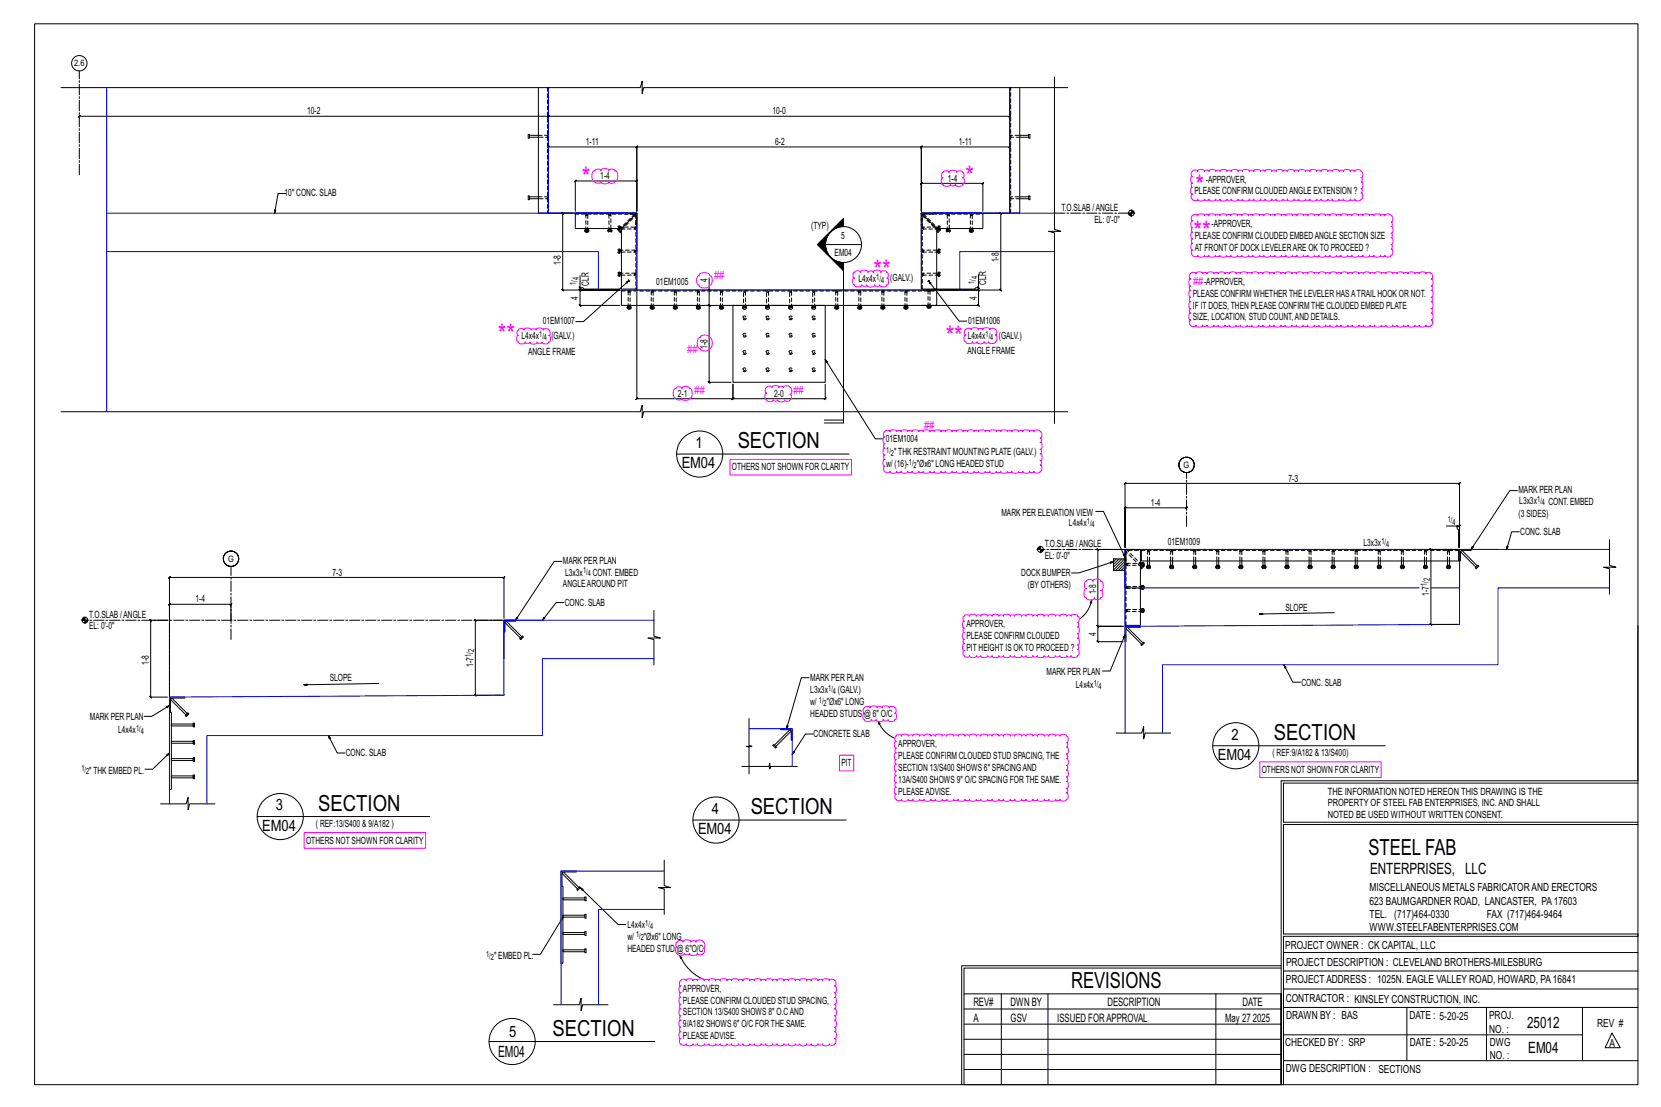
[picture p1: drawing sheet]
<svg xmlns="http://www.w3.org/2000/svg" width="914mm" height="610mm" viewBox="0 0 914 610" stroke-linecap="round" stroke-linejoin="round" font-family="sans-serif">
<g fill="none" stroke="#000" stroke-width=".55">
<path d="M19 13h883v584h-883zM34 48h318l2-3v6v-3h234M296 48v69h6v-69M556 48v69h5v-69M580 42v84l4 1h-7l3 1v105M44 64h258l-1 1 1-1-1 1 1-1h254l-1 1 1-1M44 64l-1 1zM291 74v2zM291 75h5M291 76h5M561 75h5M561 76h5"/>
<path d="M566 74h1v2h-1zM302 81h49h-1l1-1v1v35M302 80l-1 1zM556 81v-1l-1 1h1h-49l1-1-1 1v35M157 107h-4l-2 10M291 108v2zM291 108h5M291 109h5M316 117h-6h-1l1 1v-1v43l-1-1 1 1h31h-22v-1l1 1h-1v8l1 1-1-1h22M317 117h34l-9 9h-25zM317 116v-16h-1l1-1v1h34h-1l1-1v1v16M351 117v42h-9v-33"/>
<path d="M351 116v-35h-1l1-1v1h156l1-1-1 1v35v-15l1-1-1 1h34l1-1-1 1v15M507 117h34v9h-25zM507 117v42h9v-33M551 117h-1l1 1v-1v43l-1-1 1 1h-34M561 108h5M561 109h5M566 108h1v2h-1zM621 117h4M621 118l1 1M621 117l2 2M622 117l1 2M622 117l1 1"/>
<path d="M623 116l1 1M623 117h1M623 117h.1M623 116v3M322 127a1.1 1.1 0 0 0 1 1 1.1 1.1 0 0 0 1-1M323 126v1l1-1M323 126a.8 .8 0 0 0-1 1 1 1 0 0 0 2 0 .8 .8 0 0 0 0-1M450 135l14-15-14 15 14 14M453 135l2 1M454 135h.1M454 135h20M454 134v1"/>
<path d="M454 134v1v1M455 133l-2 2M455 133l-2 2 2 1M455 133l-2 2 2 2M455 132l-2 3 2 2M455 132l-3 3M455 132l-3 3 3 2M455 132l-3 3 3 3M455 131l-3 4 3 3M455 131l-4 4 4 3M455 131l-4 4M456 130l-5 5 5 4"/>
<path d="M456 129l-5 6 5 5M464 125v-1l-1 1M464 125v-5l-14 15 14 14v84h-10M464 122l-4 4M464 124l-1 1M464 122l-3 3M464 123l-2 2M464 121l-4 5M464 123l-1 2M464 122l-2 3M464 121l-5 6M464 121l-5 5"/>
<path d="M464 124v1M534 127a1.1 1.1 0 0 0 1 1 1.1 1.1 0 0 0 1-1M534 126l1 1v-1M534 126a.8 .8 0 0 0 0 1 .8 .8 0 0 0 1 0 .8 .8 0 0 0 0-1M319 158l1 1zM319 152v6h2l1 1h19M319 158v2v-1l1 1h-1h22M342 160h174v8h-174zM346 154v1M346 155l-25 22h-4M346 155h.1M390 153v7v-1l1 1h-1v8l1 1-1-1 1 1-1-1v43v-1l1 1h-1h12"/>
<path d="M459 143l5 6M460 143l4 5M460 144l4 4M461 144l3 4M461 144l3 3M462 144l2 3M463 144l1 2M463 145l1 1M464 145h.1M511 155l17 22h4M511 155h.1M512 155h-1"/>
<path d="M538 158l1 1zM539 151v7h-2l-1 1h-22M539 158v2l-1-1 1 1h-31h31l-1-1 1 1v8h-1l1 1v-1h-32M345 169a1.1 1.1 0 0 0 1 1 1.1 1.1 0 0 0 1-1M346 168v2l1-2M346 168a1 1 0 0 0 0 2 .8 .8 0 0 0 1 0 1 1 0 0 0 0-2M351 161v59h-1l1-1v1h52l1-1-1 1v-8v8l1-1-1 1h51l1-1-1 1v-8M358 169a1.1 1.1 0 0 0 1 1 1.1 1.1 0 0 0 1-1M359 168v2l1-2M359 168a1.1 1.1 0 0 0-1 2 1 1 0 0 0 2 0 1 1 0 0 0 0-2M371 169a1.1 1.1 0 0 0 1 1 1.1 1.1 0 0 0 1-1M371 168l1 2v-2"/>
<path d="M371 168a1 1 0 0 0 0 2 .8 .8 0 0 0 1 0 1 1 0 0 0 0-2M383 169a1.1 1.1 0 0 0 1 1 1.1 1.1 0 0 0 1-1M384 168v2l1-2M384 168a1 1 0 0 0 0 2 .8 .8 0 0 0 1 0 1 1 0 0 0 0-2M396 169a1.1 1.1 0 0 0 1 1 1.1 1.1 0 0 0 1-1M397 168v2l1-2M397 168a1 1 0 0 0 0 2 .8 .8 0 0 0 1 0 1 1 0 0 0 0-2M403 168h51v43h-51zM460 169a1.1 1.1 0 0 0 1 1 1.1 1.1 0 0 0 1-1M460 168l1 2v-2M460 168a1 1 0 0 0 0 2 .8 .8 0 0 0 1 0 1 1 0 0 0 0-2M472 169a1.1 1.1 0 0 0 1 1 1.1 1.1 0 0 0 1-1"/>
<path d="M473 168v2l1-2M473 168a1 1 0 0 0 0 2 .8 .8 0 0 0 1 0 1 1 0 0 0 0-2M485 169a1.1 1.1 0 0 0 1 1 1.1 1.1 0 0 0 1-1M486 168v2l1-2M486 168a1.1 1.1 0 0 0-1 2 1 1 0 0 0 2 0 1 1 0 0 0 0-2M498 169a1.1 1.1 0 0 0 1 1 1.1 1.1 0 0 0 1-1M498 168l1 2v-2M498 168a1 1 0 0 0 0 2 .8 .8 0 0 0 1 0 1 1 0 0 0 0-2M510 169a1.1 1.1 0 0 0 1 1 1.1 1.1 0 0 0 1-1M511 168a.9 .9 0 0 0 0 1 .9 .9 0 0 0 1-1M511 168v1l1-1M454 198l28 44h4"/>
<path d="M34 227h318l2-4v7v-3h234M454 231h10M372 250h95M653 280l1-1-1 1h-34l1-1-1 1v22v-36v1l1-1h-1h184v1l1-1h-1v36v-12l1-1-1 1h-1M835 270h-4l-21 33M603 282h4l12 25M796 290h6v1l1 1v10M802 290l1-1zM836 293h-4l-3 10M886 297v14l4 1h-7l3 1v14M309 309h-4l-21 33M571 303h4"/>
<path d="M573 301l-2 1M573 301l-2 2M573 302l-1 1M573 301l-1 2M573 301v3M573 303h.1M574 303h-1M574 303l-1 1M613 308h.1M615 308l-2 1h-2v1l2-1-19 7h-4M616 308l-3 3M618 308l-5 4"/>
<path d="M618 303h-14v-1l1 1h-1v42v-1l1 1h-1h14h-14v-1l1 1h-1v8l1 1-1-1h14M619 308l-6 6M619 303h9v41h-9zM619 308h-6v6h6M619 314h.1M619 312l-2 2M619 311l-3 3M619 309l-5 5M628 312h.1M628 310l1 1h-1M628 310a.8 .8 0 0 1 1 0 .8 .8 0 0 1 0 1 .8 .8 0 0 1-1 0M628 303h175v6h-175z"/>
<path d="M629 310a1.1 1.1 0 0 1 1 1 1.1 1.1 0 0 1-1 1M629 312h.1M630 311l-1 1M630 312l-2 1 1-1M631 312a1.1 1.1 0 0 0 1 1 1.1 1.1 0 0 0 1-1M632 311a.8 .8 0 0 0 0 1 .8 .8 0 0 0 1 0 .8 .8 0 0 0 0-1M632 309v3h1v-3M644 312a1.1 1.1 0 0 0 1 1 1.1 1.1 0 0 0 1-1M644 311a.8 .8 0 0 0 0 1 1 1 0 0 0 2 0 .8 .8 0 0 0 0-1M644 309v3h1h1v-3M657 312a1.1 1.1 0 0 0 1 1 1.1 1.1 0 0 0 1-1M657 309v3h1v-3"/>
<path d="M657 311a.8 .8 0 0 0 0 1 .8 .8 0 0 0 1 0 .8 .8 0 0 0 0-1M669 312a1.1 1.1 0 0 0 1 1 1.1 1.1 0 0 0 1-1M670 309v3h1v-3M670 311a.8 .8 0 0 0 0 1 .8 .8 0 0 0 1 0 .8 .8 0 0 0 0-1M682 312a1.1 1.1 0 0 0 1 1 1.1 1.1 0 0 0 1-1M683 311a.8 .8 0 0 0 0 1 .8 .8 0 0 0 1 0 .8 .8 0 0 0 0-1M683 309v3h1v-3M695 312a1.1 1.1 0 0 0 1 1 1.1 1.1 0 0 0 1-1M695 311a.8 .8 0 0 0 0 1 .8 .8 0 0 0 1 0 .8 .8 0 0 0 0-1M695 309v3h1v-3M707 312a1.1 1.1 0 0 0 2 1 1.1 1.1 0 0 0 1-1M708 309v3h1v-3"/>
<path d="M708 311a.8 .8 0 0 0 0 1 .8 .8 0 0 0 1 0 .8 .8 0 0 0 0-1M720 312a1.1 1.1 0 0 0 1 1 1.1 1.1 0 0 0 1-1M721 309v3h1v-3M721 311a.8 .8 0 0 0 0 1 .8 .8 0 0 0 1 0 .8 .8 0 0 0 0-1M733 312a1.1 1.1 0 0 0 1 1 1.1 1.1 0 0 0 1-1M733 311a.8 .8 0 0 0 0 1 .8 .8 0 0 0 1 0 .8 .8 0 0 0 0-1M733 309v3h1v-3M746 312a1.1 1.1 0 0 0 1 1 1.1 1.1 0 0 0 1-1M746 311a.8 .8 0 0 0 0 1 .8 .8 0 0 0 1 0 .8 .8 0 0 0 0-1M746 309v3h1v-3M758 312a1.1 1.1 0 0 0 1 1 1.1 1.1 0 0 0 1-1M759 309v3h1v-3"/>
<path d="M759 311a.8 .8 0 0 0 0 1 .8 .8 0 0 0 1 0 .8 .8 0 0 0 0-1M771 312a1.1 1.1 0 0 0 1 1 1.1 1.1 0 0 0 1-1M771 309v3h1h1v-3M771 311a.8 .8 0 0 0 0 1 1 1 0 0 0 2 0 .8 .8 0 0 0 0-1M784 312a1.1 1.1 0 0 0 1 1 1.1 1.1 0 0 0 1-1M784 311a.8 .8 0 0 0 0 1 .8 .8 0 0 0 1 0 .8 .8 0 0 0 0-1M784 309v3h1v-3M796 312a1.1 1.1 0 0 0 1 1 1.1 1.1 0 0 0 1-1M797 311a.8 .8 0 0 0 0 1 .8 .8 0 0 0 1 0 .8 .8 0 0 0 0-1M797 309v3h1v-3M802 303h-14l-1-1 1 1v41l-1-1 1 1h14M803 303h7h-6v6h-1z"/>
<path d="M813 312l-8-9-1 1 9 8M814 311v1l-1 1h-1zM46 340l-1 1M47 340v3M310 332h-4l-7 10M360 336v14l4 1h-7l3 1v14M601 330v2h-1zM601 330a16 16 0 0 1-7 11M628 323h1l-1 1M628 336h1l-1 1M628 323a.8 .8 0 0 1 1 0 .8 .8 0 0 1 0 1 .8 .8 0 0 1-1 0M628 336a.8 .8 0 0 1 1 0 .8 .8 0 0 1 0 1 .8 .8 0 0 1-1 0"/>
<path d="M629 322a1.1 1.1 0 0 1 1 1 1.1 1.1 0 0 1-1 2M629 335a1.1 1.1 0 0 1 1 1 1.1 1.1 0 0 1-1 1M734 337l-41 1M45 342h4M47 340l-2 2M47 341l-1 1M47 340l-1 2M47 342h.1M48 342l-1 1M92 342h-9l-1-1 1 1v42l-1-1 1 1h9M93 340v-22l1-1-1 1h184l1-1-1 1v22M127 342v-9l1-1-1 1h-34l1-1-1 1v50"/>
<path d="M276 342h-14l-1-1 1 1v41l-1-1 1 1h14M277 342h7h-6v6h-1zM286 351h1h1l-1 1zM287 351l-8-9-1 1 8 8v1h1M287 351l1-1v1M619 345h9l-8 1v7h-1zM619 350l-8 20h-4M629 354l-8-9-1 1 8 9M629 354h1l-2 2v-1zM902 345v85h-197M208 376l-41 1M445 373h-4l-8 28"/>
<path d="M707 366l5 10h4M93 384h9l-8 1v7h-1zM93 392h1v43h-1zM93 389l-9 5h-5M102 394l1-1h1l-1 1zM102 394v1l1-1M103 393l-8-9-1 1 8 9M103 393h1M106 399v1h1h-1h-12v-1h12M107 399l-1-1h1v2M412 396v15h2h-3h1v15M483 397l2 2h-1z"/>
<path d="M483 397a17 17 0 0 0 10 10M93 415l-9 9h-4M106 408h1v1h-1zM106 418h-12v1h12M106 418v1h1h-1M106 409v1l1-1M107 418l-1-1h1v2M107 408h-1h-12v1h12M181 405l5 10h4M425 410h1l1 1v1zM426 410l9-8 1 1-9 8M430 401h6v7l-1-6h-5z"/>
<path d="M448 404h-5l-7 12M614 404h15l1-4v7v-3h14M668 411h95M106 427h1v1h-1zM107 427h-1h-12v1h12v1l1-1M408 422h15l1-2v4v-2h15M705 430v167v-50M902 431h-195v22h195M88 443h14l2-4v7v-3h14M142 450h95M381 452h85M902 454h-195v60h195v2h-195v81"/>
<path d="M309 480h8h-7l-1 8zM366 474v14l3 1h-7l4 1v14M309 488h1v42h-1zM318 490l1-2v1l-1 1zM319 489l-9-9-1 1 9 8M319 489l21 20h5M322 494h1v2h-1zM322 494h-12v2h12M310 505l-13 21h-4M322 513h1v2h-1zM322 514h-12v1h12M322 503h1v3h-1z"/>
<path d="M322 504h-12v1h12M322 523h1v2h-1zM322 523h-12v1h12M374 526l1 1v1zM374 526a25 25 0 0 0 14 14M705 533h-174v14M705 532h-176v65M707 535h195M707 525h195M305 553h14l1-3v7l1-4h14M531 547h174v50h-174zM531 556h174"/>
<path d="M551 547v50M577 547v50M669 547v50M707 555h195M707 545h195M774 555v29M818 555v29M871 555v29M269 574h92M531 572h174M531 564h174M707 570h164"/>
<path d="M887 569l5 8h-8zM531 589h174M531 581h174M707 584h195"/>
<circle cx="44" cy="35" r="4"/>
<circle cx="623" cy="117" r="1.6"/>
<circle cx="464" cy="135" r="10"/>
<circle cx="385" cy="250" r="13"/>
<circle cx="653" cy="256" r="4"/>
<circle cx="127" cy="308" r="4"/>
<circle cx="573" cy="303" r="1.6"/>
<circle cx="47" cy="342" r="1.6"/>
<circle cx="680" cy="411" r="13"/>
<circle cx="154" cy="450" r="13"/>
<circle cx="394" cy="452" r="13"/>
<circle cx="282" cy="574" r="13"/>
</g>
<g fill="none" stroke="#f0f" stroke-width=".55">
<path d="M326 94h2a1.8 1.8 0 0 1 3 0 2.4 2.4 0 0 1 4 0 1.8 1.8 0 0 1 3 0h1a4 4 0 0 1-1 6l-1 1h-2v-1a2.4 2.4 0 0 1-4 0 1.8 1.8 0 0 1-3 0h-1a4 4 0 0 1-1-6zM519 94h3v1a2.5 2.5 0 0 1 5 0 2.2 2.2 0 0 1 3 0 2.2 2.2 0 0 1 0 3 2.3 2.3 0 0 1 0 4l-2 1-2-1v-1a1.6 1.6 0 0 1-3 0 2.5 2.5 0 0 1-4 0l-1-1 1-2a2.1 2.1 0 0 1 0-4zM657 94h2a2.1 2.1 0 0 1 4 0 1.5 1.5 0 0 1 3 0 2.1 2.1 0 0 1 3 0 1.5 1.5 0 0 1 3 0 2.1 2.1 0 0 1 3 0 1.5 1.5 0 0 1 3 0 2.1 2.1 0 0 1 4 0 1.4 1.4 0 0 1 2 0 2.1 2.1 0 0 1 4 0 1.4 1.4 0 0 1 2 0 2.1 2.1 0 0 1 4 0 1.4 1.4 0 0 1 2 0 2.1 2.1 0 0 1 4 0 1.5 1.5 0 0 1 3 0 2.1 2.1 0 0 1 3 0 1.5 1.5 0 0 1 3 0 2.1 2.1 0 0 1 3 0 1.5 1.5 0 0 1 3 0 2.1 2.1 0 0 1 4 0 1.4 1.4 0 0 1 2 0 2.1 2.1 0 0 1 4 0 1.4 1.4 0 0 1 2 0 2.1 2.1 0 0 1 4 0 1.4 1.4 0 0 1 2 0 2.1 2.1 0 0 1 4 0 1.5 1.5 0 0 1 3 0 2.1 2.1 0 0 1 3 0 1.5 1.5 0 0 1 3 0 2.2 2.2 0 0 1 4 0v2v2h-1l1 1-1 1h1v2v2h-1h1v2a2.4 2.4 0 0 1-1 4l-1 1-2-1h-1h-2l-1 1-2-1h-2h-1l-2 1-1-1h-1h-1h-1l-2 1-1-1h-1h-1h-1l-2 1-2-1h-1h-1h-1l-1 1-2-1h-1h-2l-1 1-2-1h-1h-2l-2 1-1-1h-2h-1l-2 1-1-1h-1h-1h-1l-2 1-2-1h-1h-1l-2 1-2-1h-1h-1h-1l-1 1-2-1h-1h-2l-1 1-2-1h-2h-1l-2 1-1-1h-2h-1l-2 1-2-1a2.1 2.1 0 0 1-2 0 2.1 2.1 0 0 1 0-3 2.1 2.1 0 0 1 0-4 1.4 1.4 0 0 1 0-2 2.1 2.1 0 0 1 0-4 2 2 0 0 1 0-3zM656 119a2 2 0 0 1 3 0 2 2 0 0 1 4 0 1.4 1.4 0 0 1 2 0 2 2 0 0 1 4 0 1.5 1.5 0 0 1 3 0 2 2 0 0 1 3 0 1.5 1.5 0 0 1 3 0 2 2 0 0 1 3 0 1.5 1.5 0 0 1 3 0 2 2 0 0 1 3 0 1.5 1.5 0 0 1 3 0 2 2 0 0 1 3 0 1.5 1.5 0 0 1 3 0 2 2 0 0 1 3 0 1.5 1.5 0 0 1 3 0 2 2 0 0 1 3 0 1.5 1.5 0 0 1 3 0 2 2 0 0 1 4 0 1.4 1.4 0 0 1 2 0 2 2 0 0 1 4 0 1.4 1.4 0 0 1 2 0 2 2 0 0 1 4 0 1.4 1.4 0 0 1 2 0 2 2 0 0 1 4 0 1.4 1.4 0 0 1 2 0 2 2 0 0 1 4 0 1.4 1.4 0 0 1 2 0 2 2 0 0 1 4 0 1.4 1.4 0 0 1 2 0 2 2 0 0 1 4 0 1.4 1.4 0 0 1 2 0 2 2 0 0 1 4 0 1.4 1.4 0 0 1 2 0 2 2 0 0 1 4 0 1.4 1.4 0 0 1 2 0 2.2 2.2 0 0 1 4 0l1 2-1 1v1v2l1 2-1 1v2v1l1 2-1 1v1v2a2.7 2.7 0 0 1 0 4h-3h-1a1.4 1.4 0 0 1-2 0 2 2 0 0 1-4 0 1.4 1.4 0 0 1-2 0 2 2 0 0 1-4 0 1.4 1.4 0 0 1-2 0 2 2 0 0 1-4 0 1.4 1.4 0 0 1-2 0 2 2 0 0 1-4 0 1.4 1.4 0 0 1-2 0 2 2 0 0 1-4 0 1.4 1.4 0 0 1-2 0 2 2 0 0 1-4 0 1.4 1.4 0 0 1-2 0 2 2 0 0 1-4 0 1.4 1.4 0 0 1-2 0 2 2 0 0 1-4 0 1.4 1.4 0 0 1-2 0 2 2 0 0 1-4 0 1.5 1.5 0 0 1-3 0 2 2 0 0 1-3 0 1.5 1.5 0 0 1-3 0 2 2 0 0 1-3 0 1.5 1.5 0 0 1-3 0 2 2 0 0 1-3 0 1.5 1.5 0 0 1-3 0 2 2 0 0 1-3 0 1.5 1.5 0 0 1-3 0 2 2 0 0 1-3 0 1.5 1.5 0 0 1-3 0 2 2 0 0 1-3 0 1.5 1.5 0 0 1-3 0 2 2 0 0 1-4 0 1.4 1.4 0 0 1-2 0 2 2 0 0 1-4 0 1.9 1.9 0 0 1-2 0 1.9 1.9 0 0 1 0-3 2.1 2.1 0 0 1 0-4 1.4 1.4 0 0 1 0-2 2.1 2.1 0 0 1 0-4 1.5 1.5 0 0 1 0-3 2.1 2.1 0 0 1 0-3l-1-1zM385 151l1-1a3 3 0 0 1 5 2 2.8 2.8 0 0 1 0 5 4 4 0 0 1-6 0 2.8 2.8 0 0 1 0-5zM471 149h2l1 1a2.4 2.4 0 0 1 4 0 1.6 1.6 0 0 1 3 0 2.4 2.4 0 0 1 4 0 2.2 2.2 0 0 1 3 0 2.2 2.2 0 0 1 0 3 2.5 2.5 0 0 1 0 4l-2 1h-2v-1a1.6 1.6 0 0 1-3 0 2.4 2.4 0 0 1-4 0 1.6 1.6 0 0 1-3 0 2.5 2.5 0 0 1-4 0l-1-2 1-2a2.2 2.2 0 0 1 1-4zM655 151a2 2 0 0 1 3 0 2.1 2.1 0 0 1 4 0 1.5 1.5 0 0 1 3 0 2.1 2.1 0 0 1 3 0 1.5 1.5 0 0 1 3 0 2.1 2.1 0 0 1 3 0 1.5 1.5 0 0 1 3 0 2.1 2.1 0 0 1 4 0 1.4 1.4 0 0 1 2 0 2.1 2.1 0 0 1 4 0 1.4 1.4 0 0 1 2 0 2.1 2.1 0 0 1 4 0 1.4 1.4 0 0 1 2 0 2.1 2.1 0 0 1 4 0 1.4 1.4 0 0 1 2 0 2.1 2.1 0 0 1 4 0 1.5 1.5 0 0 1 3 0 2.1 2.1 0 0 1 3 0 1.5 1.5 0 0 1 3 0 2.1 2.1 0 0 1 3 0 1.5 1.5 0 0 1 3 0 2.1 2.1 0 0 1 4 0 1.4 1.4 0 0 1 2 0 2.1 2.1 0 0 1 4 0 1.4 1.4 0 0 1 2 0 2.1 2.1 0 0 1 4 0 1.4 1.4 0 0 1 2 0 2.1 2.1 0 0 1 4 0 1.4 1.4 0 0 1 2 0 2.1 2.1 0 0 1 4 0 1.5 1.5 0 0 1 3 0 2.1 2.1 0 0 1 3 0 1.5 1.5 0 0 1 3 0 2.1 2.1 0 0 1 3 0 1.5 1.5 0 0 1 3 0 2.1 2.1 0 0 1 4 0 1.4 1.4 0 0 1 2 0 2.1 2.1 0 0 1 4 0 1.4 1.4 0 0 1 2 0 2.1 2.1 0 0 1 4 0 1.4 1.4 0 0 1 2 0 2.1 2.1 0 0 1 4 0 2 2 0 0 1 3 0 2 2 0 0 1 0 3 2.1 2.1 0 0 1 0 3 1.5 1.5 0 0 1 0 3 2.1 2.1 0 0 1 0 4 1.4 1.4 0 0 1 0 2 2.1 2.1 0 0 1 0 4 1.4 1.4 0 0 1 0 2 2.1 2.1 0 0 1 0 4 2 2 0 0 1 0 3 2 2 0 0 1-3 0 2.1 2.1 0 0 1-4 0 1.4 1.4 0 0 1-2 0 2.1 2.1 0 0 1-4 0 1.4 1.4 0 0 1-2 0 2.1 2.1 0 0 1-4 0 1.4 1.4 0 0 1-2 0 2.1 2.1 0 0 1-4 0 1.5 1.5 0 0 1-3 0 2.1 2.1 0 0 1-3 0 1.5 1.5 0 0 1-3 0 2.1 2.1 0 0 1-3 0 1.5 1.5 0 0 1-3 0 2.1 2.1 0 0 1-4 0 1.4 1.4 0 0 1-2 0 2.1 2.1 0 0 1-4 0 1.4 1.4 0 0 1-2 0 2.1 2.1 0 0 1-4 0 1.4 1.4 0 0 1-2 0 2.1 2.1 0 0 1-4 0 1.4 1.4 0 0 1-2 0 2.1 2.1 0 0 1-4 0 1.5 1.5 0 0 1-3 0 2.1 2.1 0 0 1-3 0 1.5 1.5 0 0 1-3 0 2.1 2.1 0 0 1-3 0 1.5 1.5 0 0 1-3 0 2.1 2.1 0 0 1-4 0 1.4 1.4 0 0 1-2 0 2.1 2.1 0 0 1-4 0 1.4 1.4 0 0 1-2 0 2.1 2.1 0 0 1-4 0 1.4 1.4 0 0 1-2 0 2.1 2.1 0 0 1-4 0 1.4 1.4 0 0 1-2 0 2.1 2.1 0 0 1-4 0 1.5 1.5 0 0 1-3 0 2.1 2.1 0 0 1-3 0 1.5 1.5 0 0 1-3 0 2.1 2.1 0 0 1-3 0 1.5 1.5 0 0 1-3 0 2.1 2.1 0 0 1-4 0 2 2 0 0 1-2 0 2 2 0 0 1 0-3 2.1 2.1 0 0 1 0-4 1.4 1.4 0 0 1 0-2 2.1 2.1 0 0 1 0-4 1.4 1.4 0 0 1 0-2 2.1 2.1 0 0 1 0-4 1.5 1.5 0 0 1 0-3 2.1 2.1 0 0 1 0-3l-1-1zM286 181h2v1a2.2 2.2 0 0 1 4 0 1.5 1.5 0 0 1 3 0 2.2 2.2 0 0 1 4 0 2.1 2.1 0 0 1 3 0 2.1 2.1 0 0 1 0 3 2.3 2.3 0 0 1 0 4h-2h-1l-1-1a1.5 1.5 0 0 1-2 0 2.2 2.2 0 0 1-4 0 1.5 1.5 0 0 1-3 0 2.4 2.4 0 0 1-4 0l-1-1 1-2a2.1 2.1 0 0 1 1-4zM384 186h2a2.6 2.6 0 0 1 4 0h1a4 4 0 0 1 0 6h-1a2.6 2.6 0 0 1-4 0h-1a4 4 0 0 1-1-6zM531 182a2.1 2.1 0 0 1 4 0 2.2 2.2 0 0 1 4 0 1.4 1.4 0 0 1 2 0 2.2 2.2 0 0 1 4 0 2.1 2.1 0 0 1 3 0 2.1 2.1 0 0 1 0 3 2.3 2.3 0 0 1 0 4h-2h-1l-1-1a1.4 1.4 0 0 1-2 0 2.2 2.2 0 0 1-4 0 1.5 1.5 0 0 1-3 0 2.3 2.3 0 0 1-4 0v-2v-1h1l-1-1zM371 214h1a1.8 1.8 0 0 1 3 0 2.3 2.3 0 0 1 4 0 3 3 0 0 1 0 5 2.3 2.3 0 0 1-4 0 1.8 1.8 0 0 1-3 0 4 4 0 0 1-1-5zM422 214a2.1 2.1 0 0 1 3-1 2.1 2.1 0 0 1 4 0 1.4 1.4 0 0 1 2 0 2.3 2.3 0 0 1 4 0l1 2v2h-1a2.1 2.1 0 0 1 0 3 2.1 2.1 0 0 1-3 0 2.1 2.1 0 0 1-4 0 1.4 1.4 0 0 1-2 0 2.3 2.3 0 0 1-4 0l-1-2v-1l1-1h-1z"/>
<path d="M487 238a2 2 0 0 1 3 0 2.1 2.1 0 0 1 4 0 1.4 1.4 0 0 1 2 0 2.1 2.1 0 0 1 4 0 1.4 1.4 0 0 1 2 0 2.1 2.1 0 0 1 4 0 1.4 1.4 0 0 1 2 0 2.1 2.1 0 0 1 4 0 1.4 1.4 0 0 1 2 0 2.1 2.1 0 0 1 4 0 1.4 1.4 0 0 1 2 0 2.1 2.1 0 0 1 4 0 1.5 1.5 0 0 1 3 0 2.1 2.1 0 0 1 3 0 1.5 1.5 0 0 1 3 0 2.1 2.1 0 0 1 3 0 1.5 1.5 0 0 1 3 0 2.1 2.1 0 0 1 3 0 1.5 1.5 0 0 1 3 0 2.1 2.1 0 0 1 3 0 1.5 1.5 0 0 1 3 0 2.1 2.1 0 0 1 4 0 1.4 1.4 0 0 1 2 0 2.1 2.1 0 0 1 4 0 1.4 1.4 0 0 1 2 0 2.1 2.1 0 0 1 4 0 1.4 1.4 0 0 1 2 0 2.2 2.2 0 0 1 4 0l1 2-1 1v1v2l1 2-1 1v2v1l1 2-1 1v1v2a2.4 2.4 0 0 1 0 4l-2 1-2-1h-1h-1l-2 1-2-1h-1h-1h-1l-1 1-2-1h-1h-1h-1l-1 1-2-1h-1h-2l-1 1-2-1h-1h-2l-1 1-2-1h-1h-2l-2 1-1-1h-2h-1l-2 1-1-1h-2h-1l-2 1-1-1h-1h-1h-1l-2 1-1-1h-1h-1h-1l-2 1-2-1h-1h-1l-2 1-2-1h-1h-1l-2 1-2-1h-1h-1h-1l-1 1-2-1a2.1 2.1 0 0 1-3 0 2.1 2.1 0 0 1 0-3 2.1 2.1 0 0 1 0-4 1.4 1.4 0 0 1 0-2 2.1 2.1 0 0 1 0-4 1.5 1.5 0 0 1 0-3 2.1 2.1 0 0 1 0-3l-1-1zM402 253h67v9h-67zM531 339h2h1a2.1 2.1 0 0 1 3 0 1.5 1.5 0 0 1 3 0 2.1 2.1 0 0 1 4 0 1.4 1.4 0 0 1 2 0 2.1 2.1 0 0 1 4 0 1.4 1.4 0 0 1 2 0 2.1 2.1 0 0 1 4 0 1.5 1.5 0 0 1 3 0 2.1 2.1 0 0 1 3 0 1.5 1.5 0 0 1 3 0 2.1 2.1 0 0 1 4 0 1.4 1.4 0 0 1 2 0 2.1 2.1 0 0 1 4 0 1.4 1.4 0 0 1 2 0 2.1 2.1 0 0 1 4 0 1.4 1.4 0 0 1 2 0 2.1 2.1 0 0 1 4 0 1.5 1.5 0 0 1 3 0 2.2 2.2 0 0 1 3 0l1 2v2h-1l1 1-1 1h1v2v2h-1l1 1-1 1 1 1v1v2h-1l1 1-1 2a2.5 2.5 0 0 1 0 3l-2 1h-1v-1l-2 1-1-1v1h-2h-1l-1-1-1 1-1-1v1h-2h-2v-1l-1 1-1-1v1h-2h-2v-1l-1 1-1-1-1 1h-1h-2v-1l-1 1-2-1v1h-2h-1v-1l-2 1-1-1v1h-2h-1l-1-1-1 1-1-1v1h-2h-2v-1l-1 1-1-1-1 1h-1h-2v-1l-1 1-2-1v1h-1l-2-1a2.1 2.1 0 0 1-3 0 2.1 2.1 0 0 1 0-3 2.1 2.1 0 0 1 0-3 1.5 1.5 0 0 1 0-3 2.1 2.1 0 0 1 0-4 1.4 1.4 0 0 1 0-2 2.1 2.1 0 0 1 0-4 2 2 0 0 1 0-3zM597 320h1a2.3 2.3 0 0 1 4 0 2.4 2.4 0 0 1 4 0 2.8 2.8 0 0 1 0 5 2.6 2.6 0 0 1 0 4l-2 1h-1l-1-1a2.4 2.4 0 0 1-4 0 2.8 2.8 0 0 1 0-5l-1-1zM476 389h2l1 1a2.2 2.2 0 0 1 4 0 1.5 1.5 0 0 1 3 0 2.2 2.2 0 0 1 4 0 2.1 2.1 0 0 1 2 0 2.1 2.1 0 0 1 1 3 2.3 2.3 0 0 1 0 4h-2h-2v-1a1.5 1.5 0 0 1-3 0 2.2 2.2 0 0 1-4 0 1.5 1.5 0 0 1-2 0 2.4 2.4 0 0 1-4 0l-1-2v-1h1a2.1 2.1 0 0 1 0-4zM462 416h8v9h-8zM493 406a2 2 0 0 1 3-1 2.1 2.1 0 0 1 4 0 1.5 1.5 0 0 1 3 0 2.1 2.1 0 0 1 3 0 1.5 1.5 0 0 1 3 0 2.1 2.1 0 0 1 3 0 1.5 1.5 0 0 1 3 0 2.1 2.1 0 0 1 4 0 1.4 1.4 0 0 1 2 0 2.1 2.1 0 0 1 4 0 1.4 1.4 0 0 1 2 0 2.1 2.1 0 0 1 4 0 1.5 1.5 0 0 1 3 0 2.1 2.1 0 0 1 3 0 1.5 1.5 0 0 1 3 0 2.1 2.1 0 0 1 4 0 1.4 1.4 0 0 1 2 0 2.1 2.1 0 0 1 4 0 1.4 1.4 0 0 1 2 0 2.1 2.1 0 0 1 4 0 1.5 1.5 0 0 1 3 0 2.1 2.1 0 0 1 3 0 1.5 1.5 0 0 1 3 0 2.1 2.1 0 0 1 4 0 1.4 1.4 0 0 1 2 0 2.1 2.1 0 0 1 4 0 1.4 1.4 0 0 1 2 0 2.1 2.1 0 0 1 4 0 1.5 1.5 0 0 1 3 0 2.2 2.2 0 0 1 3 0l1 2v2h-1l1 1-1 1 1 1v1v2h-1l1 1-1 2h1v2v1h-1l1 2-1 1h1v2v2h-1l1 1-1 1 1 1v1v2h-1l1 1-1 2a2.5 2.5 0 0 1 0 3l-2 1h-1v-1l-2 1-1-1v1h-2h-1l-1-1-1 1-1-1v1h-2h-2v-1l-1 1-1-1-1 1h-1h-2v-1l-1 1-2-1v1h-1h-2v-1l-2 1-1-1v1h-2h-1l-1-1-1 1-1-1v1h-2h-2v-1l-1 1-1-1-1 1h-1h-2v-1l-1 1-2-1v1h-1h-2v-1l-2 1-1-1v1h-2h-1l-1-1-1 1-1-1v1h-2h-2v-1l-1 1-1-1v1h-2h-2v-1l-1 1-2-1v1h-1h-2v-1l-1 1-2-1v1h-2h-1v-1l-2 1-1-1v1h-2l-2-1a2.1 2.1 0 0 1-3 0 2.1 2.1 0 0 1 0-3 2.1 2.1 0 0 1 0-4 1.4 1.4 0 0 1 0-2 2.1 2.1 0 0 1 0-4 1.4 1.4 0 0 1 0-2 2.1 2.1 0 0 1 0-4 1.5 1.5 0 0 1 0-3 2.1 2.1 0 0 1 0-3 1.5 1.5 0 0 1 0-3 2.1 2.1 0 0 1 0-4zM694 420h66v8h-66zM167 458h67v9h-67zM373 518h2l1 1a2.4 2.4 0 0 1 4 0 1.6 1.6 0 0 1 3 0 2.5 2.5 0 0 1 4 0l1 1v2h-1a2.1 2.1 0 0 1 0 3 2.1 2.1 0 0 1-3 0 2.4 2.4 0 0 1-4 0 1.6 1.6 0 0 1-3 0 2.5 2.5 0 0 1-4 0l-1-2v-1h1a2 2 0 0 1 0-4zM374 540a2 2 0 0 1 4 0 2.1 2.1 0 0 1 3 0 1.5 1.5 0 0 1 3 0 2.1 2.1 0 0 1 4 0 1.4 1.4 0 0 1 2 0 2.1 2.1 0 0 1 4 0 1.4 1.4 0 0 1 2 0 2.1 2.1 0 0 1 4 0 1.5 1.5 0 0 1 3 0 2.1 2.1 0 0 1 4 0 1.4 1.4 0 0 1 2 0 2.1 2.1 0 0 1 4 0 1.4 1.4 0 0 1 2 0 2.1 2.1 0 0 1 4 0 1.5 1.5 0 0 1 3 0 2.1 2.1 0 0 1 3 0 1.5 1.5 0 0 1 3 0 2.1 2.1 0 0 1 4 0 1.4 1.4 0 0 1 2 0 2.1 2.1 0 0 1 4 0 1.4 1.4 0 0 1 2 0 2.1 2.1 0 0 1 4 0 1.5 1.5 0 0 1 3 0 2.1 2.1 0 0 1 3 0 1.5 1.5 0 0 1 3 0 2.1 2.1 0 0 1 4 0 2 2 0 0 1 2 0 2 2 0 0 1 0 3 2.1 2.1 0 0 1 0 4 1.4 1.4 0 0 1 0 2 2.1 2.1 0 0 1 0 4 1.5 1.5 0 0 1 0 3 2.1 2.1 0 0 1 0 3 1.5 1.5 0 0 1 0 3 2.1 2.1 0 0 1 0 4 1.4 1.4 0 0 1 0 2 2.1 2.1 0 0 1 0 4 2 2 0 0 1 0 3 2 2 0 0 1-2 0 2.1 2.1 0 0 1-4 0 1.5 1.5 0 0 1-3 0 2.1 2.1 0 0 1-3 0 1.5 1.5 0 0 1-3 0 2.1 2.1 0 0 1-4 0 1.4 1.4 0 0 1-2 0 2.1 2.1 0 0 1-4 0 1.4 1.4 0 0 1-2 0 2.1 2.1 0 0 1-4 0 1.5 1.5 0 0 1-3 0 2.1 2.1 0 0 1-3 0 1.5 1.5 0 0 1-3 0 2.1 2.1 0 0 1-4 0 1.4 1.4 0 0 1-2 0 2.1 2.1 0 0 1-4 0 1.4 1.4 0 0 1-2 0 2.1 2.1 0 0 1-4 0 1.5 1.5 0 0 1-3 0 2.1 2.1 0 0 1-4 0 1.4 1.4 0 0 1-2 0 2.1 2.1 0 0 1-4 0 1.4 1.4 0 0 1-2 0 2.1 2.1 0 0 1-4 0 1.5 1.5 0 0 1-3 0 2.1 2.1 0 0 1-3 0 2 2 0 0 1-3 0 2 2 0 0 1 0-3 2.1 2.1 0 0 1 0-4 1.4 1.4 0 0 1 0-2 2.1 2.1 0 0 1 0-4 1.5 1.5 0 0 1 0-3 2.1 2.1 0 0 1 0-3 1.5 1.5 0 0 1 0-3 2.1 2.1 0 0 1 0-4 1.4 1.4 0 0 1 0-2 2.1 2.1 0 0 1 0-4l-1-1z"/>
</g>
<g fill="none" stroke="#00f" stroke-width=".55">
<path d="M59 48v179M302 48v69h49h-292M556 48v69h-49h73M329 117h22v43h-22v-21h-270M351 117v22M507 117v22M528 117h-21v43h21v-21h52M351 160h156M619 303v42l184-1v-41M825 303h-22v21h-15M886 303h-267v21h162M886 324h-61v42h-185v38"/>
<path d="M299 342h-22v41l-184 1v59M360 342h-83v21M619 345v59M360 363h-61v42h-185v38M412 401h24v21M366 480h-57v73M366 501h-37v52"/>
</g>
<g fill="none" stroke="#000" stroke-width=".55" stroke-dasharray="2 1.4">
<path d="M301 48v69M296 75h5M301 75v1h-5M556 76v-1h5M561 76h-5M296 108h5M301 108v1h-5M317 118h33M323 118h.1M323 118v8M323 118h1M324 118v8"/>
<path d="M335 118h1M335 118h1v9M336 118h.1M344 117h7v7h-1v-6h-6zM349 118l1 1-8 8M350 118v41M507 117h7v1h-6v6h-1zM508 119v-1M508 118l9 8M521 118h1M522 118h1v9M522 118h1"/>
<path d="M534 118h1M534 118v8M535 118h.1M535 118v8M556 109v-1h5M556 117v-69M561 109h-5M322 127h1M323 126h1M323 127h1M323 126v1M324 127l-1-1"/>
<path d="M335 127h.1M335 127v-9M336 126v1h-1M336 126l-1 1M337 127h.1M340 127v-1M340 126h1M341 126h.1M341 126l1 2M341 125h.1M341 137h.1M341 126l8-8"/>
<path d="M341 138h8M341 127h.1M341 139h.1M342 126h-1v-1M342 126l-1-1h8M342 138l-1 1v-1M342 138h-1M342 127l-1 1M342 128h-1l-1-2M349 125l1 1h-9M349 138l1 1h-9M350 125h.1"/>
<path d="M350 138h.1M350 125v1M350 138v1M508 126v-8h33M508 125h.1M508 138h.1M508 126v-1M508 139v-1M508 126v-1h9M508 139v-1h9M514 125l-6-6M516 127l1-1"/>
<path d="M516 127l-2-2M516 125h1v1M516 125l1 1M516 138h1v1M516 138l1 1M516 128v-1M517 125h.1M517 137h.1M517 126h-9M517 139h-9M517 127h.1M517 139h.1"/>
<path d="M517 126l1 1M518 127l-2 1v-1M521 127h.1M522 127v-9M522 126v1M522 126l-1 1M523 127h.1M534 127h1M534 126h1M535 126l-1 1M535 127h1M535 127v-1"/>
<path d="M341 150h.1M341 151h8M341 152h.1M342 151h-1M342 151l-1-1M349 151l1 1h-9M350 150v1M350 151v1M508 159v-33M508 151v-1M508 152v-1M508 151v-1h9"/>
<path d="M512 160h.1M516 151h1M516 151l1 1M517 150h.1M517 151h-9M517 152h.1M342 160h106M345 170a1.1 1.1 0 0 1 1-1 1.1 1.1 0 0 1 1 1M346 168h.1M346 161l1-1M346 161v7M346 161h1"/>
<path d="M346 168h1M347 160v1M347 169h-1M347 161v7M347 169h.1M358 170a1.1 1.1 0 0 1 1-1 1.1 1.1 0 0 1 1 1M359 168h.1M359 161v-1M359 161v7M359 161h.1M359 168h1M359 160v1"/>
<path d="M359 169h.1M360 161v7M360 169h-1M371 170a1.1 1.1 0 0 1 1-1 1.1 1.1 0 0 1 1 1M371 168h1M371 161l1-1M371 161v7M371 161h1M372 168h.1M372 160v1M372 169h-1M372 161v7"/>
<path d="M372 169h.1M383 170a1.1 1.1 0 0 1 1-1 1.1 1.1 0 0 1 1 1M384 168h.1M384 161l1-1M384 161v7M384 161h1M384 168h1M385 160v1M385 169h-1M385 161v7M385 169h.1M396 170a1.1 1.1 0 0 1 1-1 1.1 1.1 0 0 1 1 1"/>
<path d="M397 168h.1M397 161v-1M397 161v7M397 161h1M397 168h1M397 160l1 1M397 169h.1M398 161v7M398 169h-1M409 170v-1M409 161h.1M409 161h1"/>
<path d="M410 160v1M410 169h-1v-8l1-1M410 169h-1M410 161v8M410 169h.1M411 169v1M421 170v-1M422 161h.1M422 161h1M423 160v1M423 169h-1v-8l1-1M423 169h-1"/>
<path d="M423 161v8M423 169h.1M424 169v1M434 170v-1M435 161h.1M435 161h1M436 160v1M436 169h-1v-8l1-1M436 169h-1M436 161v8M436 169h.1M436 169v1"/>
<path d="M447 170v-1M447 161h.1M447 161h1M448 160h68M448 160v1M448 169h-1v-8l1-1M448 169h-1M448 161v8M448 169h.1M449 169v1M460 170a1.1 1.1 0 0 1 1-1 1.1 1.1 0 0 1 1 1M460 168h1"/>
<path d="M460 161l1-1M460 161v7M460 161h1M461 168h.1M461 160v1M461 169h-1M461 161v7M461 169h.1M472 170a1.1 1.1 0 0 1 1-1 1.1 1.1 0 0 1 1 1M473 168h.1M473 161l1-1M473 161v7"/>
<path d="M473 161h1M473 168h1M474 160v1M474 169h-1M474 161v7M474 169h.1M485 170a1.1 1.1 0 0 1 1-1 1.1 1.1 0 0 1 1 1M486 168h.1M486 161v-1M486 161v7M486 161h.1M486 168h1"/>
<path d="M486 160v1M486 169h.1M487 161v7M487 169h-1M498 170a1.1 1.1 0 0 1 1-1 1.1 1.1 0 0 1 1 1M498 168h1M498 161l1-1M498 161v7M498 161h1M499 168h.1M499 160v1M499 169h-1"/>
<path d="M499 161v7M499 169h.1M510 169a1.1 1.1 0 0 1 1-1 1.1 1.1 0 0 1 1 1M511 168h.1M511 160h1M511 160v8M511 168h1M512 168l-1 1M512 160v8M512 169v-1M619 303h9h-8v8h-1zM620 311v-1"/>
<path d="M620 304l1-1 7 7M620 310h8M620 311h.1M620 311h8M628 312l-8-8M628 310l1 1M628 311v-1M628 311h.1M628 303h175M628 311h1M629 311v1M629 310l-1 1"/>
<path d="M629 312h.1M629 312a1.1 1.1 0 0 1-1-1 1.1 1.1 0 0 1 1-1M629 311h.1M630 311v1M631 312h1M632 311h1M632 303h1M632 304v5M632 304h1M632 312h.1M632 312h1M633 303v1"/>
<path d="M633 303v6M633 312h-1M644 312h1M644 311h2M644 303h1M645 304l-1 5M645 304h.1M645 312h1M645 303v1M645 312h-1M646 303v6M646 312h-1"/>
<path d="M657 312h1M657 311h1M657 303h1M657 304v5M657 304h1M658 311h.1M658 312h1M658 303v1M658 312h-1M658 303v6M658 312h.1M669 312h1"/>
<path d="M670 311h.1M670 303h1M670 304v5M670 304h1M670 311h1M670 312h.1M670 312h1M671 303v1M671 303v6M671 312h-1M682 312h1M683 311h1"/>
<path d="M683 303h.1M683 304v5M683 304h1M683 312h.1M683 312h1M683 303l1 1M684 303v6M684 312h-1M695 312h1M695 311h1M695 303h1M695 304v5"/>
<path d="M695 304h1M696 312h1M696 303v1M696 312h-1M696 303v6M696 312h.1M707 312h2M708 311h1M708 303h1M708 304v5M708 304h1M709 311h.1"/>
<path d="M709 312h1M709 303v1M709 312h-1M709 303v6M709 312h.1M720 312h1M721 311h.1M721 303h.1M721 304v5M721 304h1M721 311h1M721 312h.1"/>
<path d="M721 312h1M721 303l1 1M722 303v6M722 312h-1M733 312h1M733 311h1M733 303h1M733 304v5M733 304h1M734 312h-1M734 312h1M734 303v1"/>
<path d="M734 303v6M734 312h.1M746 312h1M746 311h1M746 303h1M746 304v5M746 304h1M747 312h1M747 303v1M747 312h-1M747 303v6M747 312h.1"/>
<path d="M758 312h1M759 311h.1M759 303h1M759 304v5M759 304h1M759 311h1M759 312h1M760 303v1M760 312h-1M760 303v6M760 312h.1M771 312h1"/>
<path d="M771 311h1M771 303h1M772 304l-1 5M772 304h.1M772 311h1M772 312h-1M772 312h1M772 303v1M773 303v6M773 312h-1M784 312h1M784 311h1"/>
<path d="M784 303h1M784 304v5M784 304h1M785 312h-1M785 312h1M785 303v1M785 303v6M785 312h.1M796 312h1M797 311h1M797 303h1M797 304v5"/>
<path d="M797 304h1M797 312h1M798 303v1M798 312h-1M798 303v6M798 312h.1M620 323v-19M620 323h.1M620 336h.1M620 324v-1M620 323h8M620 337v-1"/>
<path d="M620 336h8M620 324h8M620 337h8M628 323h.1M628 336h.1M628 324v-1M628 337v-1M628 324h1M628 336l1 1M629 323l-1 1M629 336h-1M629 325a1.1 1.1 0 0 1-1-2 1.1 1.1 0 0 1 1-1"/>
<path d="M629 337a1.1 1.1 0 0 1-1-1 1.1 1.1 0 0 1 1-1M286 351l1-1M286 351l1 1M288 351h-1M288 351l-1 1M620 344v-21M102 394l1-1M102 394h1M104 393h-1M104 393l-1 1M106 400h.1M106 399h.1"/>
<path d="M106 400v-1M107 400h.1M107 399h.1M107 399v1M106 419h.1M106 418h.1M106 419v-1M106 409v-1M107 419h.1M107 418h.1M107 418v1M107 408v1"/>
<path d="M106 428v-1M107 427v1"/>
<circle cx="336" cy="127" r=".9"/>
<circle cx="341" cy="126" r=".9"/>
<circle cx="341" cy="138" r=".9"/>
<circle cx="517" cy="125" r=".9"/>
<circle cx="517" cy="138" r=".9"/>
<circle cx="517" cy="126" r=".9"/>
<circle cx="522" cy="127" r=".9"/>
<circle cx="341" cy="151" r=".9"/>
<circle cx="517" cy="151" r=".9"/>
<circle cx="410" cy="169" r=".9"/>
<circle cx="410" cy="175" r="1.1"/>
<circle cx="410" cy="175" r=".5"/>
<circle cx="422" cy="169" r=".9"/>
<circle cx="423" cy="175" r="1.1"/>
<circle cx="423" cy="175" r=".5"/>
<circle cx="423" cy="169" r=".9"/>
<circle cx="435" cy="169" r=".9"/>
<circle cx="435" cy="175" r="1.1"/>
<circle cx="435" cy="175" r=".5"/>
<circle cx="448" cy="169" r=".9"/>
<circle cx="448" cy="175" r="1.1"/>
<circle cx="448" cy="175" r=".5"/>
<circle cx="410" cy="185" r="1.1"/>
<circle cx="410" cy="194" r="1.1"/>
<circle cx="410" cy="185" r=".5"/>
<circle cx="410" cy="194" r=".5"/>
<circle cx="423" cy="185" r="1.1"/>
<circle cx="423" cy="194" r="1.1"/>
<circle cx="423" cy="185" r=".5"/>
<circle cx="423" cy="194" r=".5"/>
<circle cx="435" cy="194" r="1.1"/>
<circle cx="435" cy="185" r="1.1"/>
<circle cx="435" cy="185" r=".5"/>
<circle cx="435" cy="194" r=".5"/>
<circle cx="448" cy="194" r="1.1"/>
<circle cx="448" cy="185" r="1.1"/>
<circle cx="448" cy="185" r=".5"/>
<circle cx="448" cy="194" r=".5"/>
<circle cx="410" cy="204" r="1.1"/>
<circle cx="410" cy="204" r=".5"/>
<circle cx="423" cy="204" r="1.1"/>
<circle cx="423" cy="204" r=".5"/>
<circle cx="435" cy="204" r="1.1"/>
<circle cx="435" cy="204" r=".5"/>
<circle cx="448" cy="204" r="1.1"/>
<circle cx="448" cy="204" r=".5"/>
</g>
<path d="M44 96v-57M580 117h43M653 290v-30M619 303h-46M127 352v-40M277 342h-230M93 384v-42" fill="none" stroke="#000" stroke-width=".55" stroke-dasharray="5.8 1 1 1"/>
<path d="M613 308h6v6h-6z" fill="none" stroke="#000" stroke-width=".55" stroke-dasharray="0 1"/>
<g font-size="14.7" fill="#f0f">
<text x="320" y="102">*</text>
<text x="532" y="102">*</text>
<text x="658" y="107">*</text>
<text x="657" y="132">**</text>
<text x="481" y="153">**</text>
<text x="274" y="189">**</text>
<text x="521" y="190">**</text>
</g>
<g font-size="12.2">
<text x="406" y="247">SECTION</text>
<text x="701" y="407">SECTION</text>
<text x="175" y="446">SECTION</text>
<text x="413" y="448">SECTION</text>
<text x="753" y="471">STEEL FAB</text>
<text x="590" y="544">REVISIONS</text>
<text x="304" y="571">SECTION</text>
</g>
<g font-size="8.6">
<text x="383" y="247">1</text>
<text x="375" y="258">EM04</text>
<text x="678" y="407">2</text>
<text x="670" y="418">EM04</text>
<text x="152" y="446">3</text>
<text x="392" y="448">4</text>
<text x="144" y="457">EM04</text>
<text x="384" y="459">EM04</text>
<text x="754" y="481">ENTERPRISES, LLC</text>
<text x="841" y="566">25012</text>
<text x="280" y="571">5</text>
<text x="274" y="582">EM04</text>
<text x="841" y="580">EM04</text>
</g>
<g font-size="6.4">
<text x="536" y="554">REV#</text>
<text x="556" y="554">DWN BY</text>
<text x="610" y="554">DESCRIPTION</text>
<text x="684" y="554">DATE</text>
<text x="536" y="563">A</text>
<text x="556" y="563">GSV</text>
<text x="582" y="563">ISSUED FORAPPROVAL</text>
<text x="674" y="563">May 27</text>
<text x="690" y="563">2025</text>
</g>
<g font-size="6.1" fill="#f0f">
<text x="393" y="154">##</text>
<text x="657" y="157">##-APPROVER,</text>
<text x="378" y="195">##</text>
<text x="382" y="217">##</text>
<text x="437" y="217">##</text>
<text x="509" y="236">##</text>
</g>
<g font-size="6.1">
<text x="754" y="491">MISCELLANEOUS METALS FABRICATORAND ERECTORS</text>
<text x="754" y="498">623 BAUMGARDNER ROAD, LANCASTER, PA17603</text>
<text x="754" y="505">TEL. (717)464-0330</text>
<text x="819" y="505">FAX (717)464-9464</text>
<text x="754" y="513">WWW.STEELFABENTERPRISES.COM</text>
<text x="708" y="523">PROJECT OWNER : CK CAPITAL, LLC</text>
<text x="708" y="532">PROJECT DESCRIPTION : CLEVELAND BROTHERS-MILESBURG</text>
<text x="708" y="541">PROJECTADDRESS : 1025N. EAGLE VALLEY ROAD, HOWARD, PA16841</text>
<text x="708" y="552">CONTRACTOR : KINSLEY CONSTRUCTION, INC.</text>
<text x="708" y="561">DRAWN BY : BAS</text>
<text x="776" y="561">DATE : 5-20-25</text>
<text x="820" y="561">PROJ.</text>
<text x="820" y="569">NO. :</text>
<text x="879" y="566">REV #</text>
<text x="708" y="576">CHECKED BY : SRP</text>
<text x="776" y="576">DATE : 5-20-25</text>
<text x="820" y="576">DWG</text>
<text x="886" y="577">A</text>
<text x="820" y="583">NO. :</text>
<text x="708" y="590">DWG DESCRIPTION : SECTIONS</text>
</g>
<g font-size="5.5">
<text x="169" y="63">10-2</text>
<text x="425" y="63">10-0</text>
<text x="323" y="80">1-11</text>
<text x="427" y="80">6-2</text>
<text x="528" y="80">1-11</text>
<text x="330" y="99">1-4</text>
<text x="522" y="100">1-4</text>
<text x="664" y="101">-APPROVER,</text>
<text x="658" y="107">PLEASE CONFIRM CLOUDEDANGLE EXTENSION ?</text>
<text x="157" y="108">10&quot; CONC. SLAB</text>
<text x="584" y="116">T.O.SLAB /ANGLE</text>
<text x="447" y="126">(TYP)</text>
<text x="603" y="123">EL: 0'-0&quot;</text>
<text x="667" y="125">-APPROVER,</text>
<text x="463" y="132">5</text>
<text x="658" y="131">PLEASE CONFIRM CLOUDED EMBEDANGLE SECTION SIZE</text>
<text x="658" y="138">AT FRONT OF DOCK LEVELERARE OKTO PROCEED ?</text>
<text x="459" y="141">EM04</text>
<text x="309" y="146" transform="rotate(-90 309 146)">1-8</text>
<text x="550" y="144" transform="rotate(-90 550 144)">1-8</text>
<text x="389" y="155" transform="rotate(-90 389 155)">4</text>
<text x="473" y="155">L4x4x</text>
<text x="490" y="155">(GALV.)</text>
<text x="324" y="157" transform="rotate(-90 324 157)">CLR</text>
<text x="361" y="157">01EM1005</text>
<text x="543" y="157" transform="rotate(-90 543 157)">CLR</text>
<text x="318" y="165" transform="rotate(-90 318 165)">4</text>
<text x="538" y="165" transform="rotate(-90 538 165)">4</text>
<text x="657" y="163">PLEASE CONFIRM WHETHER THE LEVELER HASATRAILHOOK OR NOT.</text>
<text x="657" y="170">IF IT DOES, THEN PLEASE CONFIRMTHE CLOUDED EMBED PLATE</text>
<text x="299" y="179">01EM1007</text>
<text x="533" y="179">01EM1006</text>
<text x="657" y="176">SIZE, LOCATION, STUD COUNT,AND DETAILS.</text>
<text x="287" y="187">L4x4x</text>
<text x="304" y="187">(GALV.)</text>
<text x="533" y="187">L4x4x</text>
<text x="550" y="187">(GALV.)</text>
<text x="291" y="195">ANGLE FRAME</text>
<text x="389" y="192" transform="rotate(-90 389 192)">1-8</text>
<text x="533" y="195">ANGLE FRAME</text>
<text x="373" y="219">2-1</text>
<text x="426" y="219">2-0</text>
<text x="488" y="244">01EM1004</text>
<text x="492" y="251">&quot; THK RESTRAINT MOUNTING PLATE (GALV.)</text>
<text x="488" y="257">w/ (16)-</text>
<text x="505" y="257">&quot;Øx6&quot; LONG HEADED STUD</text>
<text x="403" y="259">OTHERS NOT SHOWN FOR CLARITY</text>
<text x="709" y="265">7-3</text>
<text x="836" y="271">MARK PER PLAN</text>
<text x="634" y="279">1-4</text>
<text x="836" y="278">L3x3x</text>
<text x="852" y="278">CONT. EMBED</text>
<text x="551" y="284">MARK PER ELEVATION VIEW</text>
<text x="836" y="285">(3 SIDES)</text>
<text x="588" y="290">L4x4x</text>
<text x="643" y="300">01EM1009</text>
<text x="837" y="295">CONC. SLAB</text>
<text x="575" y="301">T.O.SLAB /ANGLE</text>
<text x="751" y="301">L3x3x</text>
<text x="310" y="310">MARK PER PLAN</text>
<text x="575" y="308">EL: 0'-0&quot;</text>
<text x="183" y="317">7-3</text>
<text x="311" y="317">L3x3x</text>
<text x="326" y="317">CONT. EMBED</text>
<text x="562" y="317">DOCK BUMPER</text>
<text x="310" y="324">ANGLEAROUND PIT</text>
<text x="566" y="324">(BYOTHERS)</text>
<text x="603" y="327" transform="rotate(-90 603 327)">1-8</text>
<text x="787" y="328" transform="rotate(-90 787 328)">1-7</text>
<text x="108" y="332">1-4</text>
<text x="311" y="334">CONC. SLAB</text>
<text x="49" y="340">T.O.SLAB /ANGLE</text>
<text x="708" y="336">SLOPE</text>
<text x="49" y="347">EL: 0'-0&quot;</text>
<text x="532" y="345">APPROVER,</text>
<text x="532" y="352">PLEASE CONFIRM CLOUDED</text>
<text x="603" y="350" transform="rotate(-90 603 350)">4</text>
<text x="532" y="358">PIT HEIGHT IS OKTO PROCEED ?</text>
<text x="82" y="366" transform="rotate(-90 82 366)">1-8</text>
<text x="261" y="367" transform="rotate(-90 261 367)">1-7</text>
<text x="576" y="371">MARK PER PLAN</text>
<text x="182" y="375">SLOPE</text>
<text x="446" y="375">MARK PER PLAN</text>
<text x="716" y="378">CONC. SLAB</text>
<text x="446" y="382">L3x3x</text>
<text x="461" y="382">(GALV.)</text>
<text x="592" y="379">L4x4x</text>
<text x="446" y="388">w/</text>
<text x="455" y="388">&quot;Øx6&quot; LONG</text>
<text x="446" y="395">HEADED STUDS @ 6&quot; O/C</text>
<text x="49" y="397">MARK PER PLAN</text>
<text x="65" y="404">L4x4x</text>
<text x="448" y="406">CONCRETE SLAB</text>
<text x="495" y="411">APPROVER,</text>
<text x="190" y="417">CONC. SLAB</text>
<text x="495" y="418">PLEASE CONFIRM CLOUDED STUD SPACING, THE</text>
<text x="701" y="416">( REF:9/A182 &amp; 13/S400)</text>
<text x="49" y="426">&quot; THK EMBED PL.</text>
<text x="463" y="422">PIT</text>
<text x="495" y="425">SECTION 13/S400 SHOWS 6&quot; SPACINGAND</text>
<text x="695" y="426">OTHERS NOT SHOWN FOR CLARITY</text>
<text x="495" y="431">13A/S400 SHOWS 9&quot; O/C SPACING FOR THE SAME.</text>
<text x="495" y="438">PLEASEADVISE.</text>
<text x="731" y="438">THE INFORMATION NOTED HEREON THIS DRAWING IS THE</text>
<text x="731" y="444">PROPERTY OF STEEL FAB ENTERPRISES, INC.AND SHALL</text>
<text x="174" y="455">( REF:13/S400 &amp; 9/A182 )</text>
<text x="731" y="451">NOTED BE USED WITHOUT WRITTEN CONSENT.</text>
<text x="169" y="465">OTHERS NOT SHOWN FOR CLARITY</text>
<text x="345" y="511">L4x4x</text>
<text x="345" y="517">w/</text>
<text x="354" y="517">&quot;Øx6&quot; LONG</text>
<text x="345" y="524">HEADED STUD @ 6&quot;O/C</text>
<text x="272" y="528">&quot; EMBED PL.</text>
<text x="376" y="546">APPROVER,</text>
<text x="376" y="553">PLEASE CONFIRM CLOUDED STUD SPACING,</text>
<text x="376" y="559">SECTION 13/S400 SHOWS 8&quot; O.CAND</text>
<text x="376" y="566">9/A182 SHOWS 6&quot; O/C FOR THE SAME.</text>
<text x="376" y="572">PLEASEADVISE.</text>
</g>
<g font-size="4.9">
<text x="41" y="36">2.6</text>
<text x="652" y="258">G</text>
<text x="126" y="309">G</text>
</g>
<g font-size="4.7">
<text x="319" y="154" transform="rotate(-90 319 154)">4</text>
<text x="482" y="154">1/</text>
<text x="485" y="156">4</text>
<text x="538" y="154" transform="rotate(-90 538 154)">4</text>
<text x="317" y="157" transform="rotate(-90 317 157)">1/</text>
<text x="536" y="156" transform="rotate(-90 536 156)">1/</text>
<text x="297" y="186">1/</text>
<text x="543" y="186">1/</text>
<text x="299" y="187">4</text>
<text x="545" y="187">4</text>
<text x="488" y="249">1/</text>
<text x="490" y="251">2</text>
<text x="500" y="256">1/</text>
<text x="503" y="258">2</text>
<text x="846" y="277">1/</text>
<text x="849" y="278">4</text>
<text x="797" y="287">1/</text>
<text x="598" y="289">1/</text>
<text x="601" y="290">4</text>
<text x="800" y="289">4</text>
<text x="760" y="299">1/</text>
<text x="763" y="301">4</text>
<text x="321" y="316">1/</text>
<text x="324" y="317">4</text>
<text x="785" y="323" transform="rotate(-90 785 323)">1/</text>
<text x="787" y="320" transform="rotate(-90 787 320)">2</text>
<text x="261" y="359" transform="rotate(-90 261 359)">2</text>
<text x="259" y="362" transform="rotate(-90 259 362)">1/</text>
<text x="602" y="378">1/</text>
<text x="456" y="381">1/</text>
<text x="459" y="382">4</text>
<text x="605" y="379">4</text>
<text x="451" y="387">1/</text>
<text x="453" y="389">2</text>
<text x="75" y="402">1/</text>
<text x="78" y="404">4</text>
<text x="45" y="425">1/</text>
<text x="47" y="426">2</text>
<text x="355" y="510">1/</text>
<text x="358" y="511">4</text>
<text x="350" y="516">1/</text>
<text x="353" y="518">2</text>
<text x="268" y="527">1/</text>
<text x="270" y="529">2</text>
</g>
</svg>
